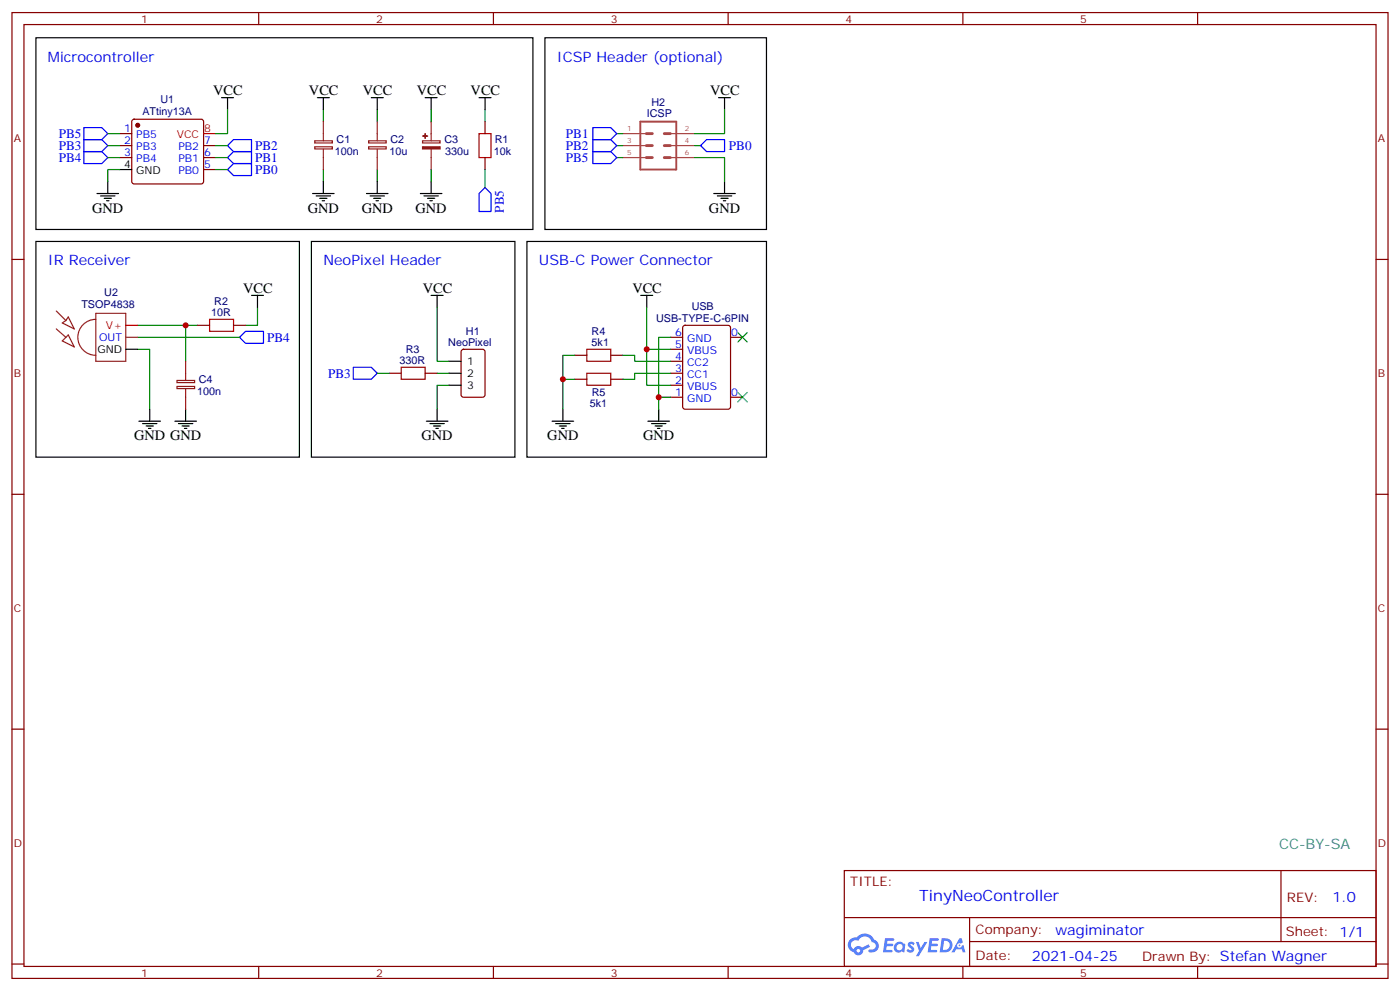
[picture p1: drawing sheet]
<svg xmlns="http://www.w3.org/2000/svg" width="412mm" height="292mm" viewBox="0 0 412 292" stroke-linecap="round" stroke-linejoin="round" font-family="sans-serif">
<g fill="none" stroke="#870000" stroke-width=".35">
<path d="M3.5 3.7h405.4v284.3h-405.4zM7.1 7.2h398.2v277.3h-398.2zM76.2 3.7v3.5M145.3 3.7v3.5M214.5 3.7v3.5M283.6 3.7v3.5M352.8 3.7v3.5M3.5 76.4h3.6M405.3 76.4h3.6M3.5 145.5h3.6M405.3 145.5h3.6M3.5 214.7h3.6"/>
<path d="M405.3 214.7h3.6M248.7 256.3h156.6v28.2h-156.6zM377.3 256.3v20.9M248.7 270.1h156.5M285.6 277.2h119.6M285.6 270.1v14.2M3.5 283.8h3.6M76.2 284.5v3.5M145.3 284.5v3.5M214.5 284.5v3.5M283.6 284.5v3.5M352.8 284.5v3.5"/>
<path d="M405.3 283.8h3.6"/>
</g>
<g fill="#5487ff">
<path d="M267.7 277.5a1.22 1.22 0 0 1 1.7 .2l-.4 .6a.47 .47 0 0 0-.3-.4 .47 .47 0 0 0-.5 .2l.1 .2a1.14 1.14 0 0 1 .8 1.8 1.14 1.14 0 0 1-1.9 0l-.2-.2 .5-.6 .7 .5a.29 .29 0 0 0 .3-.3 .29 .29 0 0 0-.2-.3 1.04 1.04 0 0 1-.6-1.7z"/>
<path d="M260.7 276.2h2.4l.3 .2-.2 .5-1.8 .1-.1 .8h1.5l.3 .4-.3 .4h-1.6l-.2 1.1h1.7l.2 .3-.2 .3-2.6 .1z"/>
<path d="M273.8 276.2h2.4l.3 .2-.1 .5-1.8 .1-.2 .8h1.6l.3 .4-.4 .4-1.6-.1-.1 1.1 1.7 .1 .2 .3-.2 .3-2.6 .1z"/>
<path d="M282.6 276.2h.7l.3 1.3-.6 .3a.69 .69 0 0 0-1 .3 .69 .69 0 0 0 .4 .9 .69 .69 0 0 0 .9-.6l.5-.2 .6 2.2h-.8l-.2-.9h-1.8l-.5 .9h-.8z"/>
<path d="M269.8 277.3h.8l.6 1.8 1.1-1.8h.9l-2.6 4.2h-.8l.9-1.5z"/>
<path d="M277.4 276.2l-.6 4.2h1.3a2.11 2.11 0 0 0 2.5-2.1 2.11 2.11 0 0 0-2.5-2.1zM278.1 277a1.39 1.39 0 0 1 1.7 1.4 1.39 1.39 0 0 1-1.8 1.2h-.3z"/>
<path d="M263.7 277.8a1.54 1.54 0 0 0-.1 2.2 1.54 1.54 0 0 0 2.2 .1l.6 .3 .3-2.3-.2-.3h-.4a1.49 1.49 0 0 0-2.4 0zM264 278.8a.94 .94 0 0 1 1.8 0 .94 .94 0 0 1-1.8 0z"/>
<path d="M250.4 276.6a2.18 2.18 0 0 0 1.1 3.7 1.44 1.44 0 0 0 1.6 .9 1.44 1.44 0 0 0 1.2-1.4l2-1.1-.5-.7-1.9 1a1.47 1.47 0 0 0-2.4 .4 1.39 1.39 0 0 1-.7-1.9 1.39 1.39 0 0 1 2-.5 2.12 2.12 0 0 1 2.2-1.3 2.12 2.12 0 0 1 1.9 1.7 1.14 1.14 0 0 1 1.1 1.4 1.14 1.14 0 0 1-1.7 .7 .43 .43 0 0 0-.5 .4 .43 .43 0 0 0 .4 .5 1.98 1.98 0 0 0 2.5-1.2 1.98 1.98 0 0 0-1.2-2.6 3.1 3.1 0 0 0-5.3-.6l-.9 .1zM252.3 279.9a.55 .55 0 0 1 1.1 0 .55 .55 0 0 1-1.1 0z"/>
<circle cx="282.6" cy="278.3" r=".26"/>
</g>
<g fill="none" stroke="#000" stroke-width=".35">
<path d="M10.6 11.1h146.4v56.5h-146.4zM160.5 11.1h65.3v56.5h-65.3zM65.3 28.8h3.5M67 28.8v3.5M93.5 28.8h3.5M95.2 28.8v3.5M109.4 28.8h3.5M111.1 28.8v3.5M125.2 28.8h3.6M127 28.8v3.5M141.1 28.8h3.5M142.9 28.8v3.5"/>
<path d="M211.7 28.8h3.5M213.4 28.8v3.5M28.6 57h6.3M29.6 57.7h4.3M30.7 58.4h2.1M31.4 59.1h.7M31.7 53.4v3.6M35.3 49.9h3.5M92.1 57h6.3M93.1 57.7h4.3M94.2 58.4h2.1M94.9 59.1h.7"/>
<path d="M95.2 53.4v3.6M107.9 57h6.4M109 57.7h4.2M110.1 58.4h2.1M110.8 59.1h.7M111.1 53.4v3.6M123.8 57h6.4M124.9 57.7h4.2M125.9 58.4h2.2M126.6 59.1h.8M127 53.4v3.6M210.3 57h6.3"/>
<path d="M211.3 57.7h4.2M212.4 58.4h2.1M213.1 59.1h.7M213.4 53.4v3.6M10.6 71.1h77.6v63.5h-77.6zM91.7 71.1h60v63.5h-60zM155.2 71.1h70.6v63.5h-70.6zM74.1 87h3.5M75.8 87v3.5M127 87h3.5M128.8 87v3.5M188.7 87h3.6"/>
<path d="M190.5 87v3.5M37 102.8h3.6M132.3 113.4h3.5M132.3 106.4h3.5M132.3 109.9h3.5M40.9 124h6.4M42 124.7h4.2M43 125.4h2.2M43.7 126.1h.7M44.1 120.5v3.5M51.5 124h6.4M52.6 124.7h4.2"/>
<path d="M53.6 125.4h2.1M54.3 126.1h.7M54.7 120.5v3.5M125.6 124h6.3M126.6 124.7h4.3M127.7 125.4h2.1M128.4 126.1h.7M128.8 120.5v3.5M162.6 124h6.4M163.7 124.7h4.2M164.7 125.4h2.2M165.5 126.1h.7"/>
<path d="M165.8 120.5v3.5M190.9 124h6.3M191.9 124.7h4.2M193 125.4h2.1M193.7 126.1h.7M194 120.5v3.5"/>
</g>
<g fill="none" stroke="#00f" stroke-width=".35">
<path d="M24.7 37.6h5.3l1.7 1.7-1.7 1.8h-5.3zM174.6 37.6h5.3l1.8 1.7-1.8 1.8h-5.3zM24.7 41.1h5.3l1.7 1.8-1.7 1.7h-5.3zM24.7 44.6h5.3l1.7 1.8-1.7 1.8h-5.3zM67 49.9l1.8-1.7h5.3v3.5h-5.3zM67 46.4l1.8-1.8h5.3v3.6h-5.3zM67 42.9l1.8-1.8h5.3v3.5h-5.3zM141.1 57l1.8-1.8 1.7 1.8v5.3h-3.5zM174.6 41.1h5.3l1.8 1.8-1.8 1.7h-5.3zM174.6 44.6h5.3l1.8 1.8-1.8 1.8h-5.3zM206.4 42.9l1.7-1.8h5.3v3.5h-5.3zM70.6 99.3l1.7-1.8h5.3v3.6h-5.3z"/>
<path d="M104.1 108.1h5.3l1.7 1.8-1.7 1.8h-5.3z"/>
</g>
<g fill="none" stroke="#008700" stroke-width=".35">
<path d="M31.7 39.3h3.6M67 32.3v7h-3.5M95.2 32.3v3.5M111.1 32.3v3.5M127 32.3v3.5M142.9 32.3v3.5M181.7 39.3h1.7M213.4 32.3v7h-8.8M31.7 42.9h3.6M31.7 46.4h3.6M35.3 49.9h-3.6v3.5M63.5 42.9h3.5"/>
<path d="M63.5 46.4h3.5M63.5 49.9h3.5M95.2 49.9v3.5M111.1 49.9v3.5M127 49.9v3.5M142.9 49.9v5.3M181.7 42.9h1.7M181.7 46.4h1.7M204.6 46.4h8.8v7M204.6 42.9h1.8M40.6 99.3h30M40.6 95.8h17.6"/>
<path d="M54.7 95.8v10.6M75.8 90.5v5.3h-3.5M128.8 90.5v15.9h3.5M190.5 90.5v22.9h7.1M197.6 99.3h-3.6v21.2M40.6 102.8h3.5v17.7M111.1 109.9h3.6M128.8 109.9h3.5M132.3 113.4h-3.5v7.1M165.8 111.7h3.5M169.3 104.6h-3.5v15.9M183.4 104.6h3.6v1.8h10.6"/>
<path d="M190.5 102.8h7.1M194 116.9h3.6M197.6 109.9h-10.6v1.8h-3.6"/>
</g>
<g fill="none" stroke="#8c2424" stroke-width=".35">
<path d="M95.2 35.8v5.7M111.1 35.8v5.7M127 35.8v5.7M92.7 43.2h5.2v.7h-5.2zM92.7 41.5h5.2v.6h-5.2zM95.2 43.9v6M108.6 43.2h5.2v.7h-5.2zM108.6 41.5h5.2v.6h-5.2zM111.1 43.9v6M124.5 41.5h5.1v.6h-5.1zM127 43.9v6M16.6 91.5l2.8 2.9"/>
<path d="M16.6 96.8l2.8 2.5M18.3 95.1l1.1-.7 .7-1.1 1.8 3.5zM28.2 94a5.3 5.3 0 0 0-5.3 5.3 5.3 5.3 0 0 0 5.3 5.3M28.2 92.3h8.8v14.1h-8.8zM37 99.3h3.6M18.3 100.4l1.8-1.8 1.8 3.5zM52.1 113.8h5.2v.6h-5.2zM52.1 112h5.2v.6h-5.2zM54.7 106.4v5.6M54.7 114.5v6"/>
</g>
<path d="M141.1 39.3h3.5v7.1h-3.5zM61.7 94h7.1v3.5h-7.1zM118.2 108.1h7v3.6h-7zM172.9 102.8h7v3.6h-7zM172.9 109.9h7v3.5h-7z" fill="none" stroke="#a10000" stroke-width=".35"/>
<g fill="none" stroke="#870000" stroke-width=".35">
<path d="M35.3 39.3h3.5M39 35.3l.5-.2h19.8l.5 .2 .2 .5v17.6l-.3 .5-.4 .3h-19.8l-.5-.3-.2-.5v-17.6zM142.9 35.8v3.5M35.3 42.9h3.5M35.3 46.4h3.5M60 42.9h3.5M60 46.4h3.5M60 49.9h3.5M142.9 46.4v3.5M58.2 95.8h3.5M68.8 95.8h3.5M197.6 99.3h3.5"/>
<path d="M201.3 96l.5-.2h12.7l.6 .4 .1 23.6-.5 .6-12.9 .1-.7-.5v-23.5zM215.2 99.3h3.5M114.7 109.9h3.5M125.2 109.9h3.6M136.1 103l.4-.2h5.7l.6 .5 .1 12.9-.5 .7h-5.9l-.6-.4-.1-13zM169.3 104.6h3.6M169.3 111.7h3.6M179.9 104.6h3.5M179.9 111.7h3.5M197.6 109.9h3.5M197.6 116.9h3.5M197.6 113.4h3.5"/>
<path d="M197.6 106.4h3.5M197.6 102.8h3.5M215.2 116.9h3.5"/>
</g>
<path d="M60 39.3h3.5M37 95.8h3.6" fill="none" stroke="#f00" stroke-width=".35"/>
<path d="M188.6 35.8h10.6v14.1h-10.6z" fill="none" stroke="#a64a4a" stroke-width=".56"/>
<path d="M190.4 39.3h1.8M195.7 39.3h1.7M190.4 46.4h1.8M190.4 42.9h1.8M195.7 46.4h1.7M195.7 42.9h1.7" fill="none" stroke="#a64a4a" stroke-width=".85"/>
<path d="M183.4 39.3h7M197.7 39.3h6.9M183.4 42.9h7M183.4 46.4h7M197.7 42.9h6.9M197.7 46.4h6.9" fill="none" stroke="#a64a4a" stroke-width=".35"/>
<circle cx="40.6" cy="36.9" r=".53" fill="#870000" stroke="#870000" stroke-width=".35"/>
<g fill="#8c2424" stroke="#8c2424" stroke-width=".35">
<path d="M124.5 43.2h5.1v.7h-5.1z"/>
<path d="M124.5 40l1.4 .1z"/>
<path d="M125.2 39.3l.1 1.4z"/>
</g>
<path d="M217.3 97.9l2.8 2.8M220.1 97.9l-2.8 2.8M217.3 115.5l2.8 2.9M220.1 115.5l-2.8 2.9" fill="none" stroke="#3c3" stroke-width=".35"/>
<g fill="#c00">
<circle cx="54.7" cy="95.8" r=".88"/>
<circle cx="190.5" cy="102.8" r=".88"/>
<circle cx="194" cy="116.9" r=".88"/>
<circle cx="165.8" cy="111.7" r=".88"/>
</g>
<text font-size="4.6" fill="#00f" x="270.8" y="265.3">TinyNeoController</text>
<g font-size="4.2" fill="#00f">
<text x="14.1" y="18.2">Microcontroller</text>
<text x="164" y="18.2">ICSP Header (optional)</text>
<text x="14.1" y="78.1">IR Receiver</text>
<text x="95.2" y="78.1">NeoPixel Header</text>
<text x="158.7" y="78.1">USB-C Power Connector</text>
<text x="392.5" y="265.6">1.0</text>
<text x="310.9" y="275.1">wagiminator</text>
<text x="304" y="282.9">2021-04-25</text>
</g>
<g font-size="4.2">
<text x="62.8" y="28">VCC</text>
<text x="91" y="28">VCC</text>
<text x="106.9" y="28">VCC</text>
<text x="122.8" y="28">VCC</text>
<text x="138.6" y="28">VCC</text>
<text x="209.2" y="28">VCC</text>
<text x="27.2" y="62.6">GND</text>
<text x="90.7" y="62.6">GND</text>
<text x="106.5" y="62.6">GND</text>
<text x="122.4" y="62.6">GND</text>
<text x="208.8" y="62.6">GND</text>
<text x="71.6" y="86.3">VCC</text>
<text x="124.5" y="86.3">VCC</text>
<text x="186.3" y="86.3">VCC</text>
<text x="39.5" y="129.6">GND GND</text>
<text x="124.2" y="129.6">GND</text>
<text x="161.2" y="129.6">GND</text>
<text x="189.4" y="129.6">GND</text>
</g>
<text font-size="4.2" fill="#0099b0" x="376.8" y="249.9">CC-BY-SA</text>
<g font-size="3.9" fill="#00f">
<text x="17.3" y="40.6">PB5</text>
<text x="166.7" y="40.6">PB1</text>
<text x="17.3" y="44.2">PB3</text>
<text x="17.3" y="47.7">PB4</text>
<text x="75.2" y="47.6">PB1</text>
<text x="75.2" y="44.1">PB2</text>
<text x="166.7" y="44.1">PB2</text>
<text x="166.7" y="47.7">PB5</text>
<text x="214.7" y="44.1">PB0</text>
<text x="75.2" y="51.2">PB0</text>
<text x="148.4" y="62.6" transform="rotate(-90 148.4 62.6)">PB5</text>
<text x="78.7" y="100.5">PB4</text>
<text x="96.7" y="111.2">PB3</text>
</g>
<g font-size="3.9" fill="#800">
<text x="250.5" y="260.9">TITLE:</text>
<text x="379.1" y="265.6">REV:</text>
<text x="287.4" y="275.1">Company:</text>
<text x="378.7" y="275.7">Sheet: 1/1</text>
<text x="287.4" y="282.8">Date:</text>
<text x="336.4" y="282.8">Drawn By: Stefan Wagner</text>
</g>
<g font-size="3.2" fill="#800">
<text x="41.6" y="6.7">1</text>
<text x="110.8" y="6.7">2</text>
<text x="179.9" y="6.7">3</text>
<text x="249.1" y="6.7">4</text>
<text x="318.2" y="6.7">5</text>
<text x="4.1" y="41.8">A</text>
<text x="405.9" y="41.8">A</text>
<text x="4.1" y="110.9">B</text>
<text x="405.9" y="110.9">B</text>
<text x="4.1" y="180.1">C</text>
<text x="405.9" y="180.1">C</text>
<text x="4.1" y="249.2">D</text>
<text x="405.9" y="249.2">D</text>
<text x="41.6" y="287.5">1</text>
<text x="110.8" y="287.5">2</text>
<text x="179.9" y="287.5">3</text>
<text x="249.1" y="287.5">4</text>
<text x="318.2" y="287.5">5</text>
</g>
<g font-size="3.2" fill="#000080">
<text x="42" y="33.8">ATtiny13A</text>
<text x="47.3" y="30.2">U1</text>
<text x="190.5" y="34.5">ICSP</text>
<text x="191.9" y="31.3">H2</text>
<text x="98.6" y="45.8">100n</text>
<text x="99.1" y="42.2">C1</text>
<text x="114.7" y="45.7">10u</text>
<text x="115" y="42.2">C2</text>
<text x="130.9" y="42.2">C3</text>
<text x="131.1" y="45.7">330u</text>
<text x="145.5" y="45.7">10k</text>
<text x="145.7" y="42.2">R1</text>
<text x="30.7" y="87">U2</text>
<text x="63.1" y="89.8">R2</text>
<text x="24" y="90.6">TSOP4838</text>
<text x="62.2" y="93">10R</text>
<text x="193.3" y="94.8">USB-TYPE-C-6PIN</text>
<text x="203.8" y="91.4">USB</text>
<text x="132.1" y="101.8">NeoPixel</text>
<text x="137.2" y="98.7">H1</text>
<text x="174.3" y="101.8">5k1</text>
<text x="174.3" y="98.6">R4</text>
<text x="117.7" y="107.1">330R</text>
<text x="119.5" y="103.9">R3</text>
<text x="58.6" y="112.8">C4</text>
<text x="58.1" y="116.3">100n</text>
<text x="173.7" y="119.8">5k1</text>
<text x="174.3" y="116.7">R5</text>
</g>
<g font-size="3.2" fill="#00f">
<text x="36.6" y="39">1</text>
<text x="40.1" y="40.7">PB5</text>
<text x="36.6" y="42.5">2</text>
<text x="36.6" y="46">3</text>
<text x="40.1" y="44.3">PB3</text>
<text x="40.1" y="47.8">PB4</text>
<text x="52.6" y="47.8">PB1</text>
<text x="52.6" y="44.3">PB2</text>
<text x="60.1" y="46">6</text>
<text x="60.1" y="42.5">7</text>
<text x="52.6" y="51.3">PB0</text>
<text x="60.1" y="49.6">5</text>
<text x="29.2" y="100.4">OUT</text>
<text x="198.9" y="99">6</text>
<text x="202.4" y="100.7">GND</text>
<text x="215.4" y="99">0</text>
<text x="198.9" y="106">4</text>
<text x="198.9" y="102.5">5</text>
<text x="202.4" y="107.8">CC2</text>
<text x="202.4" y="104.2">VBUS</text>
<text x="198.9" y="113.1">2</text>
<text x="198.9" y="109.5">3</text>
<text x="202.4" y="111.3">CC1</text>
<text x="198.9" y="116.6">1</text>
<text x="202.4" y="118.4">GND</text>
<text x="202.4" y="114.8">VBUS</text>
<text x="215.4" y="116.6">0</text>
</g>
<g font-size="3.2" fill="#f00">
<text x="52.1" y="40.7">VCC</text>
<text x="60.1" y="39">8</text>
<text x="31.2" y="96.8">V+</text>
</g>
<g font-size="3.2">
<text x="36.6" y="49.6">4</text>
<text x="40.1" y="51.3">GND</text>
<text x="28.7" y="103.9">GND</text>
<text x="137.6" y="107.4">1</text>
<text x="137.6" y="110.9">2</text>
<text x="137.6" y="114.5">3</text>
</g>
<g font-size="2.1" fill="#a54b4b">
<text x="184.8" y="38.6">1</text>
<text x="201.7" y="38.6">2</text>
<text x="184.8" y="42.2">3</text>
<text x="184.8" y="45.7">5</text>
<text x="201.7" y="42.2">4</text>
<text x="201.7" y="45.7">6</text>
</g>
</svg>
